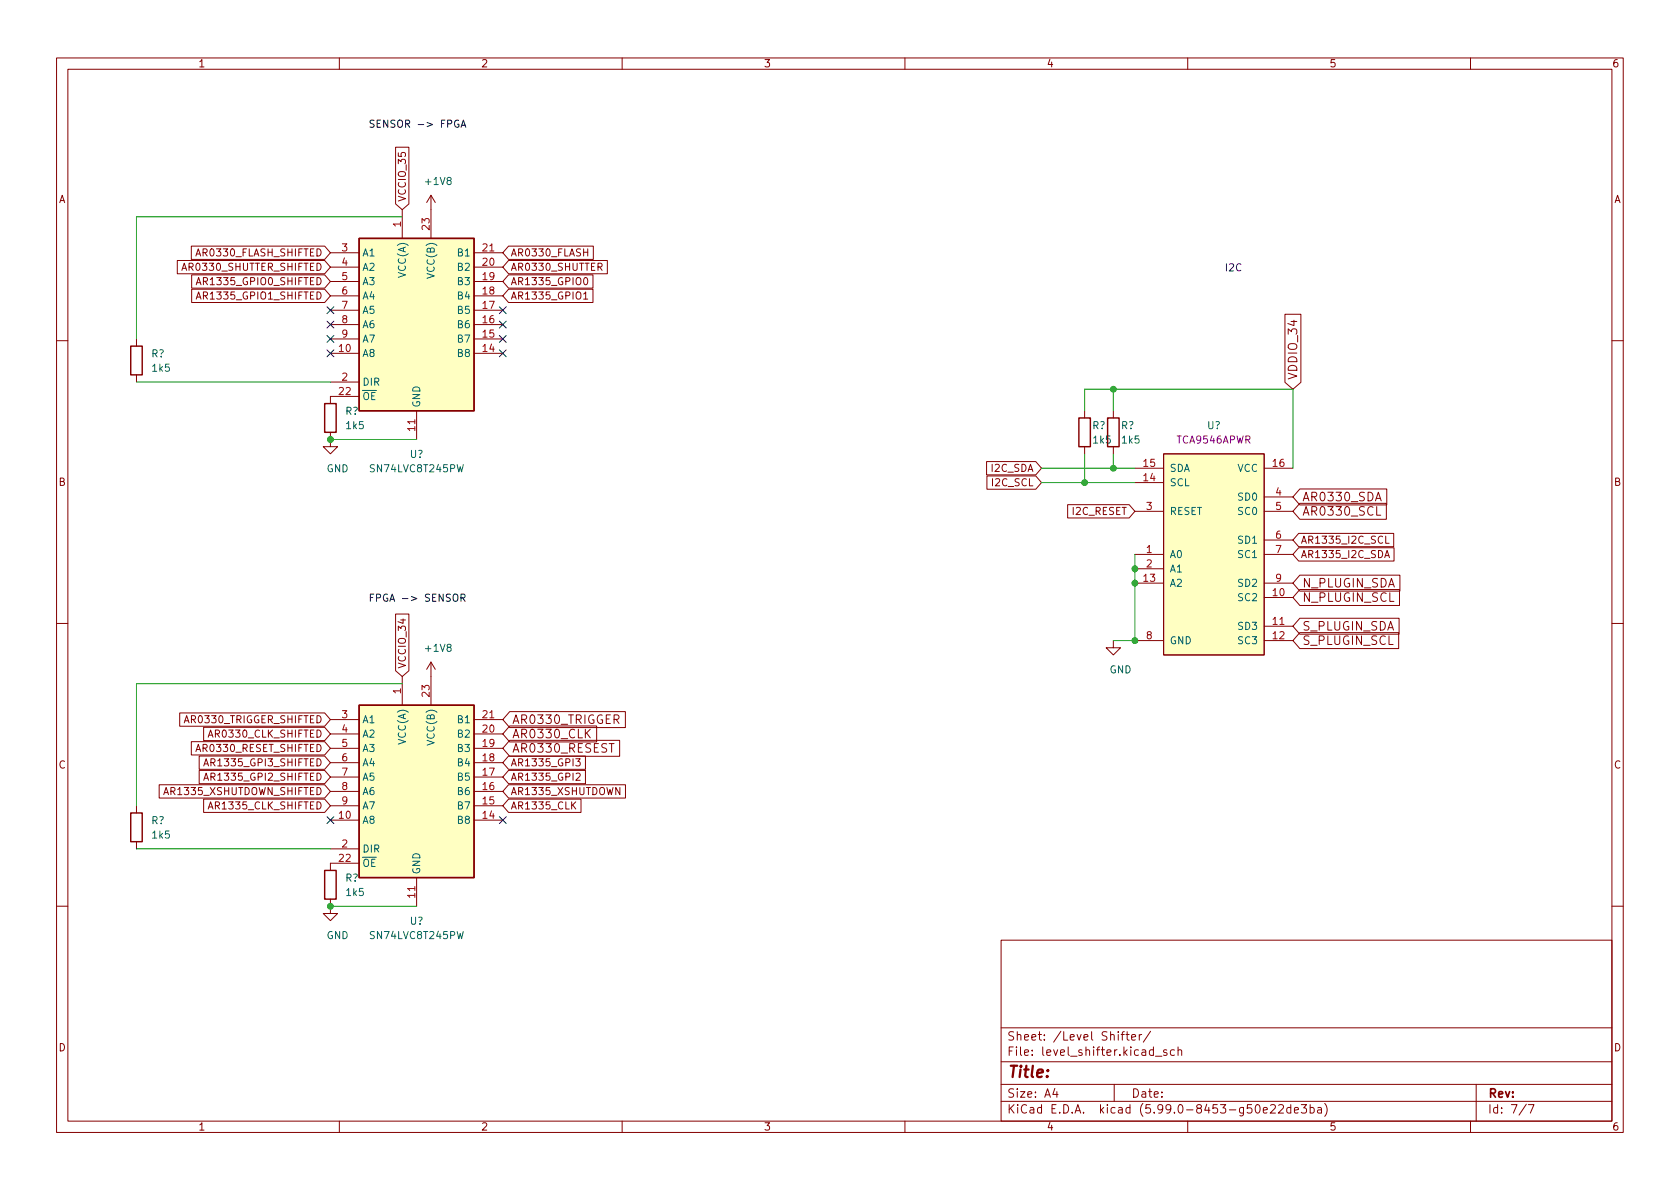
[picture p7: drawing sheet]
<svg xmlns="http://www.w3.org/2000/svg" width="297mm" height="210mm" viewBox="0 0 297 210" stroke-linecap="round" stroke-linejoin="round" font-family="sans-serif">
<g fill="none" stroke="#840000" stroke-width=".18">
<path d="M10 10.2h277v190.1h-277zM12 12.2h273v186.1h-273zM60 10.2v2M110 10.2v2M160 10.2v2M210 10.2v2M260 10.2v2M69.9 26h2.4v10.1l-1.2 1-1.2-1zM71.1 37.1v5.1M76.2 34.5l-.8 1.3M76.2 34.5v7.7M76.2 34.5l.8 1.3"/>
<path d="M24.1 59.9v1.3M31.3 46.1h26.1l1 1.1-1 1.2h-26.1zM33.8 43.5h23.6l1 1.2-1 1.2h-23.6zM33.9 48.6h23.5l1 1.2-1 1.2h-23.5zM33.9 51.1h23.5l1 1.2-1 1.2h-23.5zM34.7 50.4l.4-1.3 .4 1.3M34.7 52.9l.4-1.3 .4 1.3M34.8 50h.6M34.8 52.5h.6M58.4 59.9h5.1M58.4 57.4h5.1M58.4 54.9h5.1"/>
<path d="M58.4 52.3h5.1M58.4 49.8h5.1M58.4 47.2h5.1M58.4 44.7h5.1M83.8 59.9h5.1M83.8 57.4h5.1M83.8 54.9h5.1M83.8 52.3h5.1M83.8 49.8h5.1M83.8 47.2h5.1M83.8 44.7h5.1M89.9 43.5h15v2.4h-15l-1-1.2z"/>
<path d="M89.9 48.6h14.9v2.4h-14.9l-1-1.2zM89.9 51.1h14.9v2.4h-14.9l-1-1.2zM89.9 46.1h17.5v2.3h-17.5l-1-1.2zM103.2 52l.4-.4v1.3M103.2 44.6h.7M103.2 52.9h.7M103.3 49.2l.2-.1a.68 .68 0 0 1 .4 .6 .68 .68 0 0 1-.4 .7l-.2-.2-.1-.3zM103.9 44v1.3M227.2 55.6h2.8v12l-1.4 1.2-1.4-1.2zM10 60.2h2M24.1 66.3v1.3M58.4 76.4v2.6h1.3l-1.3 1.3-1.3-1.3h1.3"/>
<path d="M58.4 62.5h5.1M58.4 67.6h5.1M63.5 70.1h-5.1v1.3M73.7 72.6v5.1M83.8 62.5h5.1M191.8 72.6v1.3M191.8 79v1.3M196.8 72.6v1.3M196.8 79v1.3M285 60.2h2M174.4 81.6h8.7l1 1.2-1 1.2h-8.7zM174.5 84.2h8.6l1 1.1-1 1.2h-8.6z"/>
<path d="M188.8 89.2h10.8l1.1 1.2-1.1 1.2h-10.8zM200.7 98h5M200.7 85.3h5M200.7 82.8h5M200.7 90.4h5M205.7 80.3h17.8v35.5h-17.8zM223.5 98h5.1M223.5 82.8h5.1M223.5 90.4h5.1M223.5 87.9h5.1M223.5 95.5h5.1M229.6 94.3h16.8v2.4h-16.8l-1-1.2z"/>
<path d="M229.6 96.9h16.9v2.3h-16.9l-1-1.2zM229.8 89h15.3v2.8h-15.3l-1.2-1.4zM229.8 86.5h15.4v2.8h-15.4l-1.2-1.4zM243.2 88.6l.5-1.6 .5 1.6M243.4 89.6v1.5h.7M244.8 98.6l.4-1.3 .5 1.3M244.9 98.2h.7M245 94.8v1.3h.6M10 110.2h2M69.9 108.6h2.4v10l-1.2 1-1.2-1zM71.1 119.6v5.1M76.2 117.1v7.6"/>
<path d="M76.2 117.1l-.8 1.3M76.2 117.1l.8 1.3M196.8 113.3v1.2h1.3l-1.3 1.3-1.2-1.3h1.2M200.7 113.3h5M200.7 103.1h5M200.7 100.6h5M223.5 105.7h5.1M223.5 110.7h5.1M223.5 113.3h5.1M223.5 103.1h5.1M229.8 104.2h17.6v2.9h-17.6l-1.2-1.4zM229.8 109.3h17.6v2.8h-17.6l-1.2-1.4z"/>
<path d="M229.8 111.9h17.5v2.8h-17.5l-1.2-1.4zM229.8 101.7h17.7v2.8h-17.7l-1.2-1.4zM285 110.2h2M28.1 138.8h29.3l1 1.1-1 1.2h-29.3zM31.8 126.1h25.6l1 1.1-1 1.2h-25.6zM33.8 131.2h23.6l1 1.1-1 1.2h-23.6zM35.2 136.2h22.2l1 1.2-1 1.2h-22.2zM35.2 133.7h22.2l1 1.2-1 1.1h-22.2zM36 128.6h21.4l1 1.2-1 1.2h-21.4zM36 138l.4-1.3 .5 1.3M36 135.4l.4-1.2 .5 1.2M36.1 137.6h.7"/>
<path d="M36.1 135.1h.7M36.8 130.4l.4-1.3 .5 1.3M58.4 139.9h5.1M58.4 137.4h5.1M58.4 134.9h5.1M58.4 132.3h5.1M58.4 129.8h5.1M58.4 127.2h5.1M83.8 139.9h5.1M83.8 137.4h5.1M83.8 134.9h5.1M83.8 132.3h5.1"/>
<path d="M83.8 129.8h5.1M83.8 127.2h5.1M89.9 133.7h13.6v2.3h-13.6l-1-1.1zM89.9 138.8h20.7v2.3h-20.7l-1-1.2zM89.9 136.2h13.6v2.4h-13.6l-1-1.2zM90.1 128.4h15.4v2.8h-15.4l-1.2-1.4zM90.1 125.8h20.5v2.9h-20.5l-1.2-1.5zM90.1 130.9h19.5v2.8h-19.5l-1.2-1.4zM101.8 134.2h.8l-.4 .5 .3 .1v.5l-.2 .1-.5-.1M101.9 136.8l.4-.1 .3 .4-.8 .9h.8M103.7 129.6l.7 .9M104.4 129l-.9 .8"/>
<path d="M107.7 131.5h.9M24.1 142.5v1.3M24.1 148.8v1.3M36 141.3h21.4l1 1.2-1 1.2h-21.4zM36.8 143.1l.4-1.3 .5 1.3M58.4 159v2.5h1.3l-1.3 1.3-1.3-1.3h1.3M58.4 145h5.1M58.4 142.5h5.1M58.4 150.1h5.1M63.5 152.6h-5.1v1.3M73.7 155.2v5.1M83.8 145h5.1"/>
<path d="M83.8 142.5h5.1M89.9 141.3h12.8v2.4h-12.8l-1-1.2zM101.3 142.3l.5 .8M101.8 141.8l-.7 .7M10 160.2h2M177 166.3h108v32h-108zM285 160.2h2M60 198.3v2M110 198.3v2M160 198.3v2M177 194.8h108M177 191.8h108"/>
<path d="M177 187.8h108M177 181.8h108M186.5 192.5l-.4 1h1M186.9 193v1M197 191.8v3M198.2 182.9h.6M198.8 182.4l-.4 .2v1.3M199.1 182.9h.5M199.3 182.4v1.3l.3 .2M200.1 183.4l.7-.1-.1-.3-.4-.1-.2 .2v.8h.6M201.4 182.9v1M201.9 182.9l-.3 .1-.2 .2"/>
<path d="M203.4 182.4l-1.3 1.9M204.3 186.8h1.1M206.3 185.7l-.4-.1-.2 .2 .1 .3 .5 .1v.4h-.6M207.6 185.7l-.4-.1-.3 .3v.4l.2 .3h.5M208.3 185.8l.2-.2 .4 .1v.9M208.3 185.1v1.5M210 198.3v2M223.4 196.3l.7-.1-.1-.3-.4-.1-.2 .2v.8h.6M224.6 195.5l.6-.2 .2 .2 .1 .3-.9 1h.9M226.1 195.5l.5-.2 .3 .2v.3l-.9 1h.9M228.2 195.9l-.4-.1-.3 .3v.4l.1 .3h.6M228.2 195.3v1.5"/>
<path d="M228.9 196.3l.7-.1-.1-.3-.4-.1-.2 .2v.8h.6M230.1 195.3h.9l-.5 .6 .4 .1v.7l-.2 .1h-.4l-.2-.1M231.6 195.9l.5-.1 .3 .3v.4l-.2 .3h-.6M231.6 195.3v1.5M233 195.9h.6v.9M233.6 196.2l-.5 .1a.29 .29 0 0 0-.2 .2 .29 .29 0 0 0 .2 .3h.5M234.2 195.1a1.72 1.72 0 0 1 0 2.3M260 198.3v2M261 191.8v6.5M269.9 195.3l-1.3 1.9M270.2 195.3h1l-.6 1.5"/>
</g>
<g fill="#ffffc2" stroke="#ffffc2" stroke-width=".18">
<path d="M205.7 80.3h17.8v35.5h-17.8z"/>
<path d="M63.5 124.7h20.3v30.5h-20.3z"/>
<path d="M63.5 42.2h20.3v30.4h-20.3z"/>
</g>
<path d="M63.5 42.2h20.3v30.4h-20.3zM23.1 61.2h2v5.1h-2zM57.4 71.4h2v5h-2zM190.8 73.9h2v5.1h-2zM195.8 73.9h2.1v5.1h-2.1zM63.5 124.7h20.3v30.5h-20.3zM23.1 143.8h2v5h-2zM57.4 153.9h2v5.1h-2z" fill="none" stroke="#840000" stroke-width=".25"/>
<path d="M66.1 21.3l-.4-.1-.2 .2v.3l.5 .3 .1 .3-.2 .2-.5-.1M66.7 21.8h.4M67.3 21.2h-.6v1.3h.6M65.5 105.7h.4M66.1 105.1h-.6v1.2M66.6 105.7h.6l.1-.2-.1-.3-.6-.1v1.2" fill="none" stroke="#0f0f0f" stroke-width=".18"/>
<g fill="none" stroke="#009600" stroke-width=".18">
<path d="M71.1 38.3h-47v21.6M24.1 67.6h34.3M58.4 77.7h15.3M191.8 72.6v-3.8h36.8v14M196.8 68.8v3.8M184.1 85.3h16.6M184.1 82.8h16.6M191.8 80.3v5M196.8 80.3v2.5M200.7 98v15.3h-3.9M71.1 120.9h-47v21.6M24.1 150.1h34.3"/>
<path d="M58.4 160.3h15.3"/>
</g>
<g fill="none" stroke="#000084" stroke-width=".18">
<path d="M57.8 54.2l1.2 1.3M57.8 56.8l1.2 1.2M57.8 59.3l1.2 1.2M59 54.2l-1.2 1.3M59 56.8l-1.2 1.2M59 59.3l-1.2 1.2M88.3 56.8l1.2 1.2M88.3 54.2l1.2 1.3M88.3 59.3l1.2 1.2M89.5 56.8l-1.2 1.2M89.5 54.2l-1.2 1.3M89.5 59.3l-1.2 1.2"/>
<path d="M57.8 61.9l1.2 1.2M59 61.9l-1.2 1.2M88.3 61.9l1.2 1.2M89.5 61.9l-1.2 1.2M57.8 144.4l1.2 1.2M59 144.4l-1.2 1.2M88.3 144.4l1.2 1.2M89.5 144.4l-1.2 1.2"/>
</g>
<g fill="#009600" stroke="#009600" stroke-width=".18">
<circle cx="200.7" cy="103.1" r=".51"/>
<circle cx="200.7" cy="100.6" r=".51"/>
<circle cx="196.9" cy="82.8" r=".51"/>
<circle cx="191.8" cy="85.3" r=".51"/>
<circle cx="200.7" cy="113.3" r=".51"/>
<circle cx="196.9" cy="68.8" r=".51"/>
<circle cx="58.4" cy="77.7" r=".51"/>
<circle cx="58.4" cy="160.3" r=".51"/>
</g>
<text font-size="2.8" fill="#840000" x="178" y="190.6">Title:</text>
<g font-size="2.1" fill="#840000">
<text x="229.4" y="67.2" transform="rotate(-90 229.4 67.2)">VDDIO_34</text>
<text x="230.2" y="88.6">AR0330_SDA</text>
<text x="230.2" y="91.2">AR0330_SCL</text>
<text x="230.2" y="106.4">N_PLUGIN_SCL</text>
<text x="230.2" y="103.9">N_PLUGIN_SDA</text>
<text x="230.2" y="111.5">S_PLUGIN_SDA</text>
<text x="230.2" y="114">S_PLUGIN_SCL</text>
<text x="90.5" y="130.6">AR0330_CLK</text>
<text x="90.5" y="128">AR0330_TRIGGER</text>
<text x="90.5" y="133.1">AR0330_RESEST</text>
<text x="178" y="184">Sheet: /Level Shifter/</text>
<text x="178" y="186.7">File: level_shifter.kicad_sch</text>
<text x="178" y="196.9">KiCad E.D.A. kicad (5.99.0-8453-g50e22de3ba)</text>
<text x="178" y="194.1">Size: A4</text>
<text x="200" y="194.1">Date:</text>
<text x="263" y="194.1">Rev:</text>
<text x="263" y="196.9">Id: 7/7</text>
</g>
<g font-size="1.8" fill="#840000">
<text x="35" y="11.9">1</text>
<text x="85" y="11.9">2</text>
<text x="135" y="11.9">3</text>
<text x="185" y="11.9">4</text>
<text x="235" y="11.9">5</text>
<text x="285" y="11.9">6</text>
<text x="10.3" y="35.9">A</text>
<text x="71.8" y="35.7" transform="rotate(-90 71.8 35.7)">VCCIO_35</text>
<text x="285.3" y="35.9">A</text>
<text x="32.7" y="47.9">AR0330_SHUTTER_SHIFTED</text>
<text x="35.2" y="45.3">AR0330_FLASH_SHIFTED</text>
<text x="90.2" y="45.3">AR0330_FLASH</text>
<text x="90.2" y="47.9">AR0330_SHUTTER</text>
<text x="35.7" y="50.4">AR1335_GPIO0_SHIFTED</text>
<text x="35.7" y="53">AR1335_GPIO1_SHIFTED</text>
<text x="90.2" y="50.4">AR1335_GPIO0</text>
<text x="90.2" y="53">AR1335_GPIO1</text>
<text x="175.3" y="83.4">I2C_SDA</text>
<text x="10.3" y="85.9">B</text>
<text x="175.5" y="86">I2C_SCL</text>
<text x="285.3" y="85.9">B</text>
<text x="189.7" y="91.1">I2C_RESET</text>
<text x="229.9" y="96.1">AR1335_I2C_SCL</text>
<text x="229.9" y="98.7">AR1335_I2C_SDA</text>
<text x="71.8" y="118.3" transform="rotate(-90 71.8 118.3)">VCCIO_34</text>
<text x="33" y="127.9">AR0330_TRIGGER_SHIFTED</text>
<text x="37.4" y="130.4">AR0330_CLK_SHIFTED</text>
<text x="10.3" y="135.9">C</text>
<text x="35.2" y="133">AR0330_RESET_SHIFTED</text>
<text x="37" y="135.5">AR1335_GPI3_SHIFTED</text>
<text x="90.2" y="135.5">AR1335_GPI3</text>
<text x="285.3" y="135.9">C</text>
<text x="29.5" y="140.6">AR1335_XSHUTDOWN_SHIFTED</text>
<text x="37" y="138">AR1335_GPI2_SHIFTED</text>
<text x="37.4" y="143.1">AR1335_CLK_SHIFTED</text>
<text x="90.2" y="143.1">AR1335_CLK</text>
<text x="90.2" y="140.6">AR1335_XSHUTDOWN</text>
<text x="90.2" y="138">AR1335_GPI2</text>
<text x="10.3" y="185.9">D</text>
<text x="285.3" y="185.9">D</text>
<text x="35" y="199.9">1</text>
<text x="85" y="199.9">2</text>
<text x="135" y="199.9">3</text>
<text x="185" y="199.9">4</text>
<text x="235" y="199.9">5</text>
<text x="285" y="199.9">6</text>
</g>
<g font-size="1.8" fill="#0f0f0f">
<text x="67.6" y="22.6">SENSOR -&gt; FPGA</text>
<text x="67.6" y="106.4">FPGA -&gt; SENSOR</text>
</g>
<g font-size="1.8" fill="#006464">
<text x="75.4" y="32.7">+1V8</text>
<text x="64" y="45.3">A1</text>
<text x="64" y="47.9">A2</text>
<text x="81.1" y="47.9">B2</text>
<text x="81.1" y="45.3">B1</text>
<text x="64" y="50.4">A3</text>
<text x="64" y="53">A4</text>
<text x="71.8" y="48.9" transform="rotate(-90 71.8 48.9)">VCC(A)</text>
<text x="76.8" y="48.9" transform="rotate(-90 76.8 48.9)">VCC(B)</text>
<text x="81.1" y="53">B4</text>
<text x="81.1" y="50.4">B3</text>
<text x="64" y="55.5">A5</text>
<text x="64" y="58">A6</text>
<text x="81.1" y="58">B6</text>
<text x="81.1" y="55.5">B5</text>
<text x="26.7" y="63.2">R?</text>
<text x="27" y="65.7">1k5</text>
<text x="64" y="63.1">A8</text>
<text x="64" y="60.6">A7</text>
<text x="81.1" y="63.1">B8</text>
<text x="81.1" y="60.6">B7</text>
<text x="64" y="68.2">DIR</text>
<text x="64" y="70.7">~OE</text>
<text x="61" y="73.3">R?</text>
<text x="61.3" y="75.9">1k5</text>
<text x="74.3" y="72.1" transform="rotate(-90 74.3 72.1)">GND</text>
<text x="193.1" y="75.9">R?</text>
<text x="198.2" y="75.9">R?</text>
<text x="213.5" y="75.9">U?</text>
<text x="57.7" y="83.5">GND</text>
<text x="65.7" y="83.5">SN74LVC8T245PW</text>
<text x="72.5" y="81">U?</text>
<text x="193.4" y="78.4">1k5</text>
<text x="198.4" y="78.4">1k5</text>
<text x="206.8" y="83.4">SDA</text>
<text x="218.8" y="83.4">VCC</text>
<text x="206.8" y="86">SCL</text>
<text x="219.1" y="88.5">SD0</text>
<text x="206.8" y="91.1">RESET</text>
<text x="219.1" y="91.1">SC0</text>
<text x="206.8" y="98.7">A0</text>
<text x="206.8" y="101.2">A1</text>
<text x="219.1" y="96.1">SD1</text>
<text x="219.1" y="98.7">SC1</text>
<text x="206.8" y="103.8">A2</text>
<text x="219.1" y="106.3">SC2</text>
<text x="219.1" y="103.8">SD2</text>
<text x="206.8" y="113.9">GND</text>
<text x="219.1" y="111.4">SD3</text>
<text x="219.1" y="113.9">SC3</text>
<text x="75.4" y="115.3">+1V8</text>
<text x="196.2" y="119.1">GND</text>
<text x="64" y="127.9">A1</text>
<text x="64" y="130.4">A2</text>
<text x="71.8" y="131.4" transform="rotate(-90 71.8 131.4)">VCC(A)</text>
<text x="76.8" y="131.4" transform="rotate(-90 76.8 131.4)">VCC(B)</text>
<text x="81.1" y="130.4">B2</text>
<text x="81.1" y="127.9">B1</text>
<text x="64" y="133">A3</text>
<text x="64" y="135.5">A4</text>
<text x="81.1" y="135.5">B4</text>
<text x="81.1" y="133">B3</text>
<text x="64" y="138">A5</text>
<text x="64" y="140.6">A6</text>
<text x="64" y="143.1">A7</text>
<text x="81.1" y="143.1">B7</text>
<text x="81.1" y="140.6">B6</text>
<text x="81.1" y="138">B5</text>
<text x="26.7" y="145.7">R?</text>
<text x="27" y="148.3">1k5</text>
<text x="64" y="145.7">A8</text>
<text x="81.1" y="145.7">B8</text>
<text x="61" y="155.9">R?</text>
<text x="64" y="150.7">DIR</text>
<text x="64" y="153.3">~OE</text>
<text x="74.3" y="154.7" transform="rotate(-90 74.3 154.7)">GND</text>
<text x="61.3" y="158.4">1k5</text>
<text x="57.7" y="166.1">GND</text>
<text x="65.7" y="166.1">SN74LVC8T245PW</text>
<text x="72.5" y="163.5">U?</text>
</g>
<g font-size="1.8" fill="#a90000">
<text x="70.9" y="40.1" transform="rotate(-90 70.9 40.1)">1</text>
<text x="75.9" y="40.6" transform="rotate(-90 75.9 40.6)">23</text>
<text x="60.5" y="44.4">3</text>
<text x="60.5" y="47">4</text>
<text x="85.4" y="47">20</text>
<text x="85.4" y="44.4">21</text>
<text x="60.5" y="49.5">5</text>
<text x="60.5" y="52.1">6</text>
<text x="85.4" y="52.1">18</text>
<text x="85.4" y="49.5">19</text>
<text x="60.5" y="54.6">7</text>
<text x="60.5" y="57.1">8</text>
<text x="60.5" y="59.7">9</text>
<text x="85.4" y="59.7">15</text>
<text x="85.4" y="57.1">16</text>
<text x="85.4" y="54.6">17</text>
<text x="60" y="62.2">10</text>
<text x="85.4" y="62.2">14</text>
<text x="60" y="69.8">22</text>
<text x="60.5" y="67.3">2</text>
<text x="73.4" y="76.2" transform="rotate(-90 73.4 76.2)">11</text>
<text x="202.2" y="82.5">15</text>
<text x="225.1" y="82.5">16</text>
<text x="202.2" y="85.1">14</text>
<text x="225.6" y="87.6">4</text>
<text x="202.7" y="90.2">3</text>
<text x="225.6" y="90.2">5</text>
<text x="225.6" y="95.2">6</text>
<text x="202.7" y="97.8">1</text>
<text x="202.7" y="100.3">2</text>
<text x="225.6" y="97.8">7</text>
<text x="202.2" y="102.9">13</text>
<text x="225.1" y="105.4">10</text>
<text x="225.6" y="102.9">9</text>
<text x="202.7" y="113">8</text>
<text x="225.1" y="110.5">11</text>
<text x="225.1" y="113">12</text>
<text x="70.9" y="122.7" transform="rotate(-90 70.9 122.7)">1</text>
<text x="75.9" y="123.2" transform="rotate(-90 75.9 123.2)">23</text>
<text x="60.5" y="127">3</text>
<text x="60.5" y="129.5">4</text>
<text x="85.4" y="129.5">20</text>
<text x="85.4" y="127">21</text>
<text x="60.5" y="132.1">5</text>
<text x="60.5" y="134.6">6</text>
<text x="60.5" y="137.2">7</text>
<text x="85.4" y="137.2">17</text>
<text x="85.4" y="134.6">18</text>
<text x="85.4" y="132.1">19</text>
<text x="60.5" y="139.7">8</text>
<text x="60.5" y="142.2">9</text>
<text x="85.4" y="142.2">15</text>
<text x="85.4" y="139.7">16</text>
<text x="60" y="144.8">10</text>
<text x="60.5" y="149.9">2</text>
<text x="85.4" y="144.8">14</text>
<text x="60" y="152.4">22</text>
<text x="73.4" y="158.7" transform="rotate(-90 73.4 158.7)">11</text>
</g>
<text font-size="1.8" fill="#0000c2" x="217" y="48">I2C</text>
<text font-size="1.8" fill="#840084" x="208.1" y="78.4">TCA9546APWR</text>
</svg>
